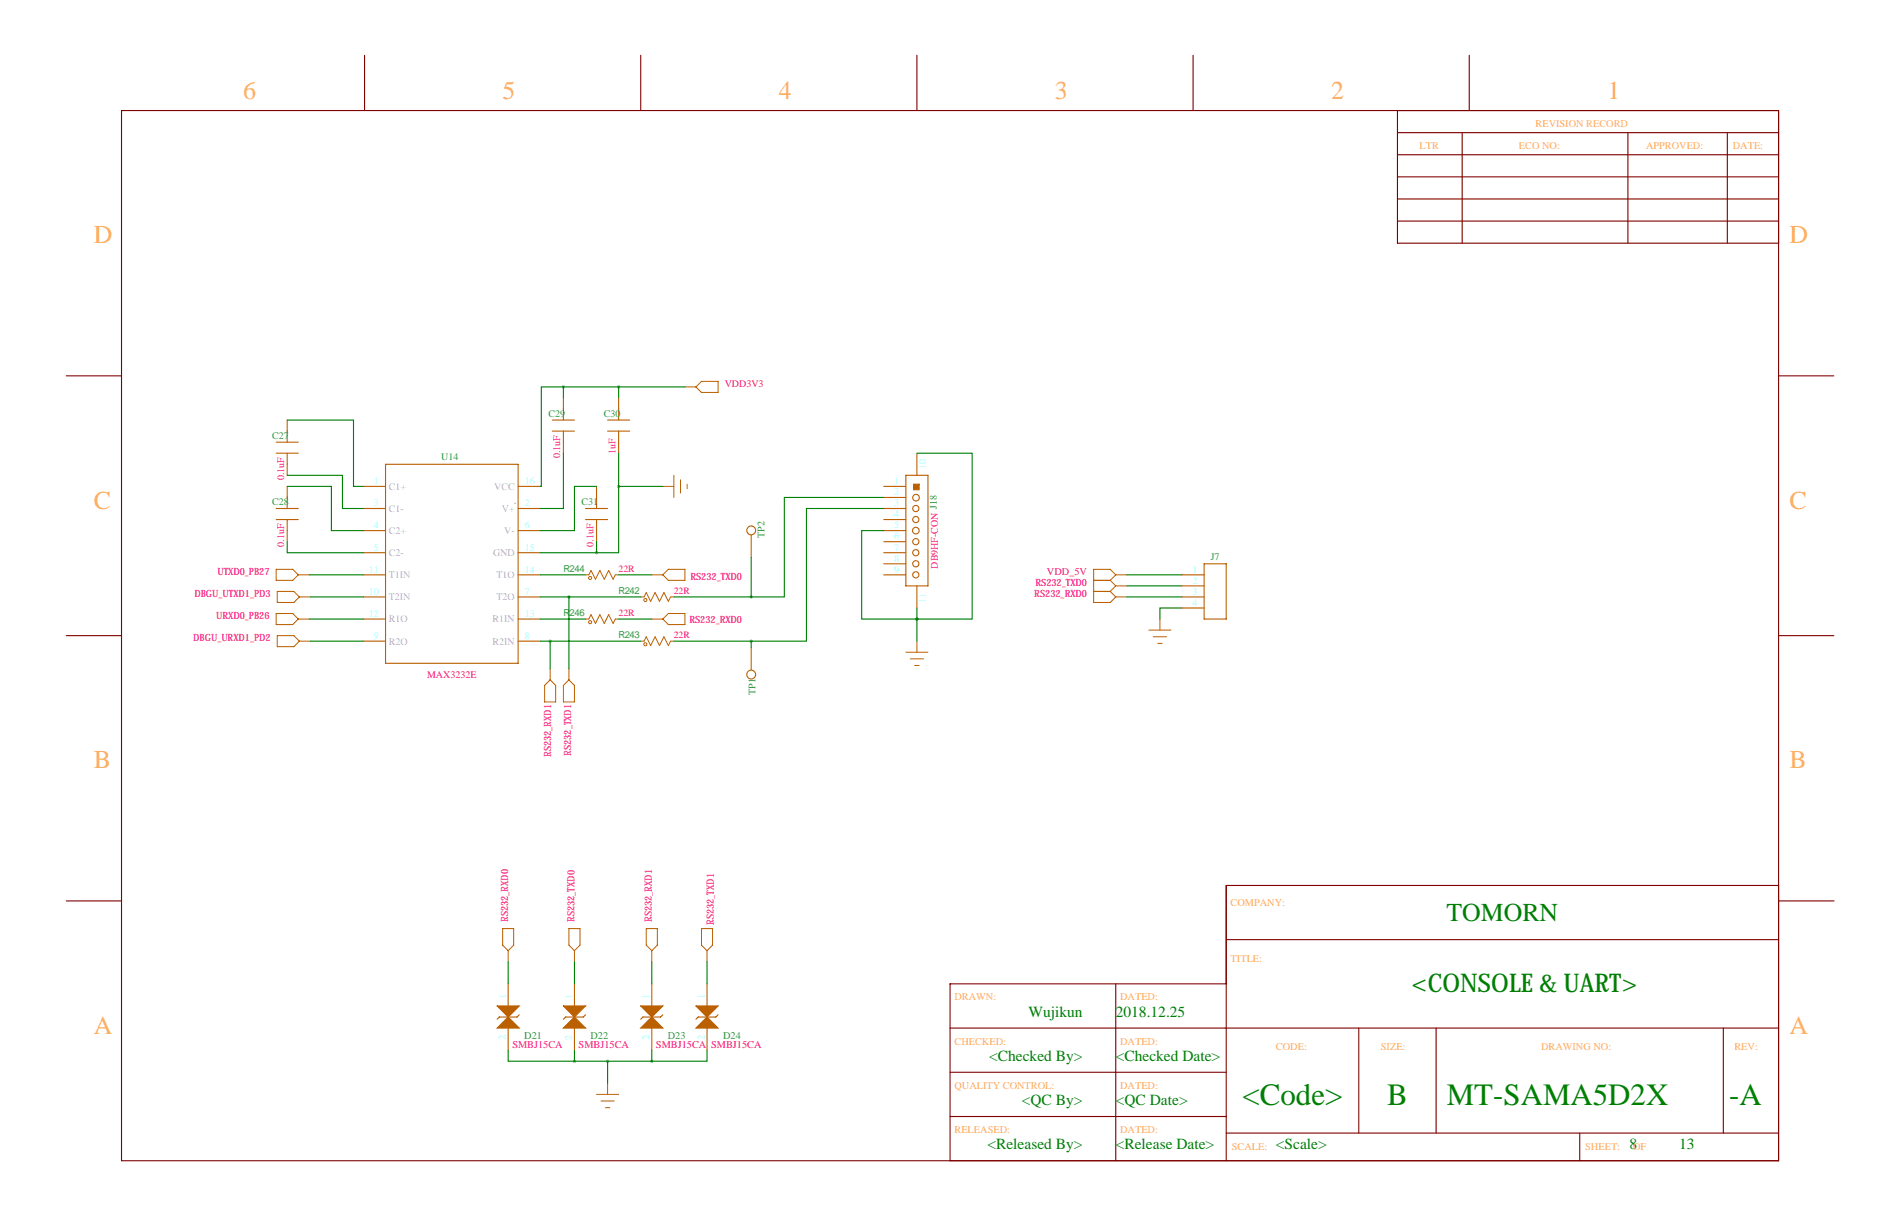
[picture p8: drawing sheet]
<svg xmlns="http://www.w3.org/2000/svg" width="432mm" height="279mm" viewBox="0 0 432 279" stroke-linecap="round" stroke-linejoin="round" font-family="sans-serif">
<g fill="none" stroke="#800000" stroke-width=".25">
<path d="M83.8 12.7v12.7M147.3 12.7v12.7M210.8 12.7v12.7M274.3 12.7v12.7M337.8 12.7v12.7M27.9 25.4h381v241.3h-381zM321.3 30.5h87.6M321.3 35.6h87.6M321.3 25.4v30.5h87.6M336.2 30.5v25.4M374.3 30.5v25.4M397.2 30.5v25.4"/>
<path d="M321.3 45.7h87.6M321.3 50.8h87.6M321.3 40.6h87.6M15.2 86.4h12.7M408.9 86.4h12.7M15.2 146h12.7M408.9 146h12.7M15.2 207h12.7M281.9 215.9h127M408.9 203.5h-127v63.2M409 207h12.7M218.4 236.2h190.5"/>
<path d="M256.5 226.1v40.6M281.9 226.1h-63.5v40.6M312.4 236.2v24.1M330.2 236.2v24.1M396.2 236.2v24.1M218.4 246.4h63.5M218.4 256.5h63.5M281.9 260.3h127M363.2 260.3v6.4"/>
</g>
<g fill="none" stroke="#bb6000" stroke-width=".25">
<path d="M66 96.5v5.1M127 99.1h5.1M127 96.5h5.1M129.5 91.4v5.1M129.5 99.1v5M139.7 99.1h5.1M139.7 96.5h5.1M142.2 91.4v5.1M142.2 99.1v5M63.5 116.8h5.1M63.5 119.4h5.1M63.5 104.1h5.1"/>
<path d="M63.5 101.6h5.1M66 104.1v5.1M66 111.8v5M66 119.4v5.1M83.6 111.8h5M83.6 116.8h5M88.6 106.7h30.5v45.7h-30.5zM119.1 111.8h5.1M119.1 116.8h5.1M134.6 116.8h5.1M134.6 119.4h5.1M137.2 111.8v5"/>
<path d="M137.2 119.4v5.1M203.2 111.8h5.1M203.2 116.8h5.1M203.2 114.3h5.1M203.2 119.4h5.1M208.3 109.2h5.1v25.4h-5.1zM210.8 104.1v5.1M83.6 121.9h5M83.6 127h5M83.6 132.1h5M83.6 137.2h5M119.1 121.9h5.1"/>
<path d="M119.1 127h5.1M119.1 132.1h5.1M119.1 137.2h5.1M172.7 123v5.1M203.2 121.9h5.1M203.2 127h5.1M203.2 132.1h5.1M203.2 124.5h5.1M203.2 129.5h5.1M210.8 134.6v5.1M271.8 132.1h5.1M271.8 137.2h5.1"/>
<path d="M271.8 134.6h5.1M271.8 139.7h5.1M276.9 129.5h5v12.7h-5zM83.6 142.2h5M83.6 147.3h5M119.1 142.2h5.1M119.1 147.3h5.1M172.7 148.8v5.1M116.8 226.1v5M116.8 236.2v5.1M119.4 233.2l-.5 .5h-4.1l-.5 .5M132.1 226.1v5"/>
<path d="M132.1 236.2v5.1M134.6 233.2l-.5 .5h-4.1l-.5 .5M149.9 226.1v5M149.9 236.2v5.1M152.4 233.2l-.5 .5h-4.1l-.5 .5M162.6 226.1v5M162.6 236.2v5.1M165.1 233.2l-.5 .5h-4.1l-.5 .5"/>
<circle cx="210.6" cy="116.8" r=".71"/>
<circle cx="210.6" cy="119.4" r=".71"/>
<circle cx="210.6" cy="114.4" r=".76"/>
<circle cx="172.7" cy="121.9" r="1.02"/>
<circle cx="210.6" cy="129.5" r=".71"/>
<circle cx="210.6" cy="124.5" r=".71"/>
<circle cx="210.6" cy="127" r=".71"/>
<circle cx="210.6" cy="132.1" r=".71"/>
<circle cx="210.6" cy="121.9" r=".76"/>
<circle cx="172.7" cy="155" r="1.02"/>
</g>
<path d="M118.4 115.7h.1" fill="none" stroke="#aaaad4" stroke-width=".25"/>
<g fill="#bb6000" stroke="#bb6000" stroke-width=".25">
<path d="M210.1 111.3h1.2v1.2h-1.2z"/>
<path d="M114.3 231.1h5.1l-2.6 2.6z"/>
<path d="M114.3 236.2l2.5-2.5 2.6 2.5z"/>
<path d="M129.5 231.1h5.1l-2.5 2.6z"/>
<path d="M132.1 233.7l2.5 2.5h-5.1z"/>
<path d="M147.3 231.1h5.1l-2.5 2.6z"/>
<path d="M149.9 233.7l2.5 2.5h-5.1z"/>
<path d="M160 231.1h5.1l-2.5 2.6z"/>
<path d="M162.6 233.7l2.5 2.5h-5.1z"/>
</g>
<g fill="none" stroke="#bb6000" stroke-width=".23">
<path d="M157.5 88.9h2.5M160 88.9l1.3-1.3h3.8v2.6h-3.8zM152.4 111.8h2.5M154.9 109.2v5.1M156.5 110.2v3.1M158 111.3v1M63.5 130.8h3.8l1.3 1.3-1.3 1.2h-3.8zM63.8 135.9h3.8l1.2 1.3-1.2 1.2h-3.8zM68.6 132.1h2.5M68.8 137.2h2.6M134.6 132.1h.8l.5-1 1 2 1-2 1 2 1.1-2 1 2 .5-1h.7M147.3 137.2h.8l.5-1.1 1 2.1 1-2.1 1 2.1 1.1-2.1 1 2.1 .5-1h.7"/>
<path d="M149.9 132.1h2.5M153.7 130.8h3.8v2.5h-3.8l-1.3-1.2zM251.5 133.3h3.8M251.5 135.9h3.8M255.3 135.9l1.2 1.3M255.3 133.3l1.2 1.3M256.5 137.2h2.6M256.5 132.1h2.6M256.5 132.1l-1.2-1.3h-3.8v7.6h3.8l1.2-1.2M256.5 134.6h2.6M256.5 134.6l-1.2 1.3M256.5 132.1l-1.2 1.2"/>
<path d="M63.5 141h3.8l1.3 1.2-1.3 1.3h-3.8zM63.8 146h3.8l1.2 1.3-1.2 1.3h-3.8zM68.6 142.2h2.5M68.8 147.3h2.6M126.5 153.7v2.5M126.5 156.2l1.3 1.3v3.8h-2.6v-3.8zM130.8 156.2l1.3 1.3v3.8h-2.6v-3.8zM130.8 153.7v2.5M134.6 142.2h.8l.5-1 1 2.1 1-2.1 1 2.1 1.1-2.1 1 2.1 .5-1.1h.7M147.3 147.3h.8l.5-1 1 2 1-2 1 2 1.1-2 1 2 .5-1h.7M149.9 142.2h2.5M152.4 142.2l1.3-1.2h3.8v2.5h-3.8z"/>
<path d="M208.3 149.9h5.1M209.3 151.4h3M210.3 152.9h1M210.8 147.3v2.6M264.2 144.8h5M265.2 146.3h3M266.2 147.8h1M266.7 142.2v2.6M115.6 213.4h2.5v3.8l-1.3 1.2-1.2-1.2zM116.8 218.4v2.6M130.8 213.4h2.5v3.8l-1.2 1.2-1.3-1.2zM132.1 218.4v2.6"/>
<path d="M148.6 213.4h2.5v3.8l-1.2 1.2-1.3-1.2zM149.9 218.4v2.6M161.3 213.4h2.5v3.8l-1.2 1.2-1.3-1.2zM162.6 218.4v2.6M137.2 251.5h5M138.2 253h3M139.2 254.5h1M139.7 248.9v2.6"/>
<circle cx="135.7" cy="132.8" r=".36"/>
<circle cx="148.4" cy="137.9" r=".36"/>
<circle cx="135.7" cy="143" r=".36"/>
<circle cx="148.4" cy="148" r=".36"/>
</g>
<g fill="none" stroke="#008000" stroke-width=".25">
<path d="M66 96.5h15.3v15.3h2.3M129.5 88.9h-5v22.9h-.3M129.5 88.9v2.5M129.5 88.9h28M142.2 88.9v2.5M66 109.2h12.7v7.6h4.9M66 111.8h10.2v10.1h7.4M129.5 104.1v12.7h-5.3M137.2 111.8h-5.1v10.1h-7.9M142.2 111.8v15.2h-5M142.2 104.1v7.7M142.2 111.8h10.2"/>
<path d="M203.2 116.8h-17.8v30.5h-12.7M203.2 114.3h-22.9v22.9h-7.6M210.8 104.1h12.7v38.1h-12.7M66 124.5v2.5h17.6M71.1 132.1h12.5M71.4 137.2h12.2M124.2 137.2h23.1M124.2 132.1h10.4M124.2 127h13M130.8 137.2v16.5M137.2 124.5v2.5M142.2 132.1h7.7"/>
<path d="M154.9 137.2h17.8M172.7 128.1v9.1M203.2 121.9h-5.1v20.3h12.7M210.8 139.7v7.6M259.1 137.2h12.7M259.1 134.6h12.7M259.1 132.1h12.7M271.8 139.7h-5.1v2.5M71.1 142.2h12.5M71.4 147.3h12.2M124.2 147.3h23.1M124.2 142.2h10.4"/>
<path d="M126.5 147.3v6.4M142.2 142.2h7.7M154.9 147.3h17.8M172.7 147.3v1.5M210.8 142.2h.1M116.8 221v5.1M132.1 221v5.1M149.9 221v5.1M162.6 221v5.1M116.8 241.3v2.5h15.3M132.1 241.3v2.5M132.1 243.8h17.8"/>
<path d="M139.7 243.8v5.1M149.9 241.3v2.5M162.6 241.3v2.5h-12.7"/>
</g>
<path d="M149.8 243.8a.05 .05 0 0 0 .1 0 .05 .05 0 0 0-.1 0zM129.5 88.9a.05 .05 0 0 0 .1 0 .05 .05 0 0 0-.1 0zM142.2 88.9a.05 .05 0 0 0 .1 0 .05 .05 0 0 0-.1 0zM142.2 111.8a.05 .05 0 0 0 .1 0 .05 .05 0 0 0-.1 0zM137.1 127a.05 .05 0 0 0 .1 0 .05 .05 0 0 0-.1 0z" fill="#008000" stroke="#008000" stroke-width=".63"/>
<g font-size="7.1" fill="#008000">
<text x="285.7" y="253.9">&lt;Code&gt;</text>
<text x="318.9" y="253.9">B</text>
<text x="332.7" y="253.9">MT-SAMA5D2X</text>
<text x="397.6" y="253.9">-A</text>
</g>
<g font-size="5.9" fill="#ffad5b">
<text x="55.9" y="22.9">6</text>
<text x="115.6" y="22.9">5</text>
<text x="179.1" y="22.9">4</text>
<text x="242.6" y="22.9">3</text>
<text x="306.1" y="22.9">2</text>
<text x="369.6" y="22.9">1</text>
<text x="21.6" y="55.9">D</text>
<text x="411.5" y="55.9">D</text>
<text x="21.6" y="116.8">C</text>
<text x="411.5" y="116.8">C</text>
<text x="21.6" y="176.5">B</text>
<text x="411.5" y="176.5">B</text>
<text x="21.6" y="237.5">A</text>
<text x="411.5" y="237.5">A</text>
</g>
<g font-size="5.9" fill="#008000">
<text x="332.6" y="211.6">TOMORN</text>
<text x="324.5" y="228">&lt;CONSOLE &amp; UART&gt;</text>
</g>
<g font-size="3.6" fill="#008000">
<text x="236.5" y="233.6">Wujikun</text>
<text x="256.5" y="233.6">2018.12.25</text>
<text x="227.4" y="243.8">&lt;Checked By&gt;</text>
<text x="256.5" y="243.8">&lt;Checked Date&gt;</text>
<text x="234.9" y="253.9">&lt;QC By&gt;</text>
<text x="256.5" y="253.9">&lt;QC Date&gt;</text>
<text x="227" y="264.1">&lt;Released By&gt;</text>
<text x="256.5" y="264.1">&lt;Release Date&gt;</text>
<text x="293.4" y="264.1">&lt;Scale&gt;</text>
<text x="374.6" y="264.1">8</text>
<text x="386.1" y="264.1">13</text>
</g>
<g font-size="2.4" fill="#ffad5b">
<text x="353.1" y="29.2">REVISION RECORD</text>
<text x="326.4" y="34.3">LTR</text>
<text x="349.2" y="34.3">ECO NO:</text>
<text x="378.5" y="34.3">APPROVED:</text>
<text x="398.4" y="34.3">DATE:</text>
<text x="283" y="208.3">COMPANY:</text>
<text x="283" y="221">TITLE:</text>
<text x="219.5" y="229.9">DRAWN:</text>
<text x="257.6" y="229.9">DATED:</text>
<text x="219.5" y="240">CHECKED:</text>
<text x="257.6" y="240">DATED:</text>
<text x="293.4" y="241.3">CODE:</text>
<text x="317.5" y="241.3">SIZE:</text>
<text x="354.3" y="241.3">DRAWING NO:</text>
<text x="398.8" y="241.3">REV:</text>
<text x="219.5" y="250.2">QUALITY CONTROL:</text>
<text x="257.6" y="250.2">DATED:</text>
<text x="219.5" y="260.3">RELEASED:</text>
<text x="257.6" y="260.3">DATED:</text>
<text x="283.2" y="264.2">SCALE:</text>
<text x="364.5" y="264.2">SHEET:</text>
<text x="375.5" y="264.2">OF</text>
</g>
<g font-size="2.4" fill="#ff0080">
<text x="240.7" y="132.1">VDD_5V</text>
<text x="117.8" y="240.9">SMBJ15CA</text>
<text x="133" y="240.9">SMBJ15CA</text>
<text x="150.8" y="240.9">SMBJ15CA</text>
<text x="163.5" y="240.9">SMBJ15CA</text>
</g>
<g font-size="2.4" fill="#9bffff">
<text x="116.3" y="229.6" transform="rotate(-90 116.3 229.6)">1</text>
<text x="131.6" y="229.6" transform="rotate(-90 131.6 229.6)">1</text>
<text x="149.4" y="229.6" transform="rotate(-90 149.4 229.6)">1</text>
<text x="162.1" y="229.6" transform="rotate(-90 162.1 229.6)">1</text>
<text x="116.3" y="238.9" transform="rotate(-90 116.3 238.9)">2</text>
<text x="131.6" y="238.9" transform="rotate(-90 131.6 238.9)">2</text>
<text x="149.4" y="238.9" transform="rotate(-90 149.4 238.9)">2</text>
<text x="162.1" y="238.9" transform="rotate(-90 162.1 238.9)">2</text>
</g>
<g font-size="2.4" fill="#008080">
<text x="120.5" y="238.8">D21</text>
<text x="135.8" y="238.8">D22</text>
<text x="153.6" y="238.8">D23</text>
<text x="166.3" y="238.8">D24</text>
</g>
<g font-size="2.3" fill="#ff0080">
<text x="166.6" y="88.9">VDD3V3</text>
<text x="128.8" y="105.3" transform="rotate(-90 128.8 105.3)">0.1uF</text>
<text x="141.5" y="104.4" transform="rotate(-90 141.5 104.4)">1uF</text>
<text x="65.3" y="110.3" transform="rotate(-90 65.3 110.3)">0.1uF</text>
<text x="65.3" y="125.6" transform="rotate(-90 65.3 125.6)">0.1uF</text>
<text x="136.4" y="125.6" transform="rotate(-90 136.4 125.6)">0.1uF</text>
<text x="215.6" y="130.7" transform="rotate(-90 215.6 130.7)">DB9HF-CON J18</text>
<text x="44.7" y="137.2">DBGU_UTXD1_PD3</text>
<text x="50" y="132.1">UTXD0_PB27</text>
<text x="158.7" y="133.3">RS232_TXD0</text>
<text x="237.8" y="137.2">RS232_RXD0</text>
<text x="238.1" y="134.6">RS232_TXD0</text>
<text x="49.7" y="142.2">URXD0_PB26</text>
<text x="158.5" y="143.3">RS232_RXD0</text>
<text x="44.4" y="147.3">DBGU_URXD1_PD2</text>
<text x="98.2" y="155.8">MAX3232E</text>
<text x="126.8" y="173.9" transform="rotate(-90 126.8 173.9)">RS232_RXD1</text>
<text x="131.3" y="173.7" transform="rotate(-90 131.3 173.7)">RS232_TXD1</text>
<text x="116.8" y="211.8" transform="rotate(-90 116.8 211.8)">RS232_RXD0</text>
<text x="132.1" y="211.8" transform="rotate(-90 132.1 211.8)">RS232_TXD0</text>
<text x="149.9" y="211.8" transform="rotate(-90 149.9 211.8)">RS232_RXD1</text>
<text x="164.1" y="212.5" transform="rotate(-90 164.1 212.5)">RS232_TXD1</text>
</g>
<g font-size="2.3" fill="#008080">
<text x="126.1" y="95.8">C29</text>
<text x="138.8" y="95.8">C30</text>
<text x="62.6" y="100.9">C27</text>
<text x="101.4" y="105.6">U14</text>
<text x="62.6" y="116.1">C28</text>
<text x="133.7" y="116.1">C31</text>
<text x="175.8" y="123.6" transform="rotate(-90 175.8 123.6)">TP2</text>
<text x="278.4" y="128.8">J7</text>
<text x="173.7" y="159.7" transform="rotate(-90 173.7 159.7)">TP1</text>
</g>
<g font-size="2.3" fill="#9bffff">
<text x="212.9" y="107.7" transform="rotate(-90 212.9 107.7)">10</text>
<text x="86" y="111.3">1</text>
<text x="120.6" y="111.3">16</text>
<text x="205.6" y="111.3">1</text>
<text x="205.6" y="113.8">2</text>
<text x="86" y="116.3">3</text>
<text x="120.6" y="116.3">2</text>
<text x="205.6" y="116.3">3</text>
<text x="205.6" y="118.9">4</text>
<text x="86" y="121.4">4</text>
<text x="120.6" y="121.4">6</text>
<text x="205.6" y="121.4">5</text>
<text x="205.6" y="124">6</text>
<text x="84.8" y="131.6">11</text>
<text x="86" y="126.5">5</text>
<text x="120.6" y="126.5">15</text>
<text x="120.6" y="131.6">14</text>
<text x="205.6" y="126.5">7</text>
<text x="205.6" y="129">8</text>
<text x="205.6" y="131.6">9</text>
<text x="274.2" y="131.6">1</text>
<text x="84.8" y="136.7">10</text>
<text x="120.6" y="136.7">7</text>
<text x="274.2" y="134.1">2</text>
<text x="274.2" y="136.7">3</text>
<text x="84.8" y="141.7">12</text>
<text x="120.6" y="141.7">13</text>
<text x="212.9" y="138.4" transform="rotate(-90 212.9 138.4)">11</text>
<text x="274.2" y="139.2">4</text>
<text x="86" y="146.8">9</text>
<text x="120.6" y="146.8">8</text>
</g>
<g font-size="2.3" fill="#aaaad4">
<text x="89.4" y="112.5">C1+</text>
<text x="113.6" y="112.5">VCC</text>
<text x="89.4" y="117.6">C1-</text>
<text x="115.4" y="117.6">V+</text>
<text x="89.4" y="122.7">C2+</text>
<text x="115.9" y="122.7">V-</text>
<text x="89.4" y="127.8">C2-</text>
<text x="113.4" y="127.8">GND</text>
<text x="89.4" y="132.9">T1IN</text>
<text x="89.4" y="137.9">T2IN</text>
<text x="114.1" y="132.9">T1O</text>
<text x="114.1" y="137.9">T2O</text>
<text x="89.4" y="143">R1O</text>
<text x="113.3" y="143">R1IN</text>
<text x="89.4" y="148.1">R2O</text>
<text x="113.3" y="148.1">R2IN</text>
</g>
<g font-size="2.2" fill="#008080">
<text x="129.5" y="131.3">R244</text>
<text x="142.2" y="136.4">R242</text>
<text x="129.5" y="141.5">R246</text>
<text x="142.2" y="146.6">R243</text>
</g>
<g font-size="2.2" fill="#ff0080">
<text x="142.2" y="131.3">22R</text>
<text x="154.9" y="136.4">22R</text>
<text x="142.2" y="141.5">22R</text>
<text x="154.9" y="146.6">22R</text>
</g>
</svg>
